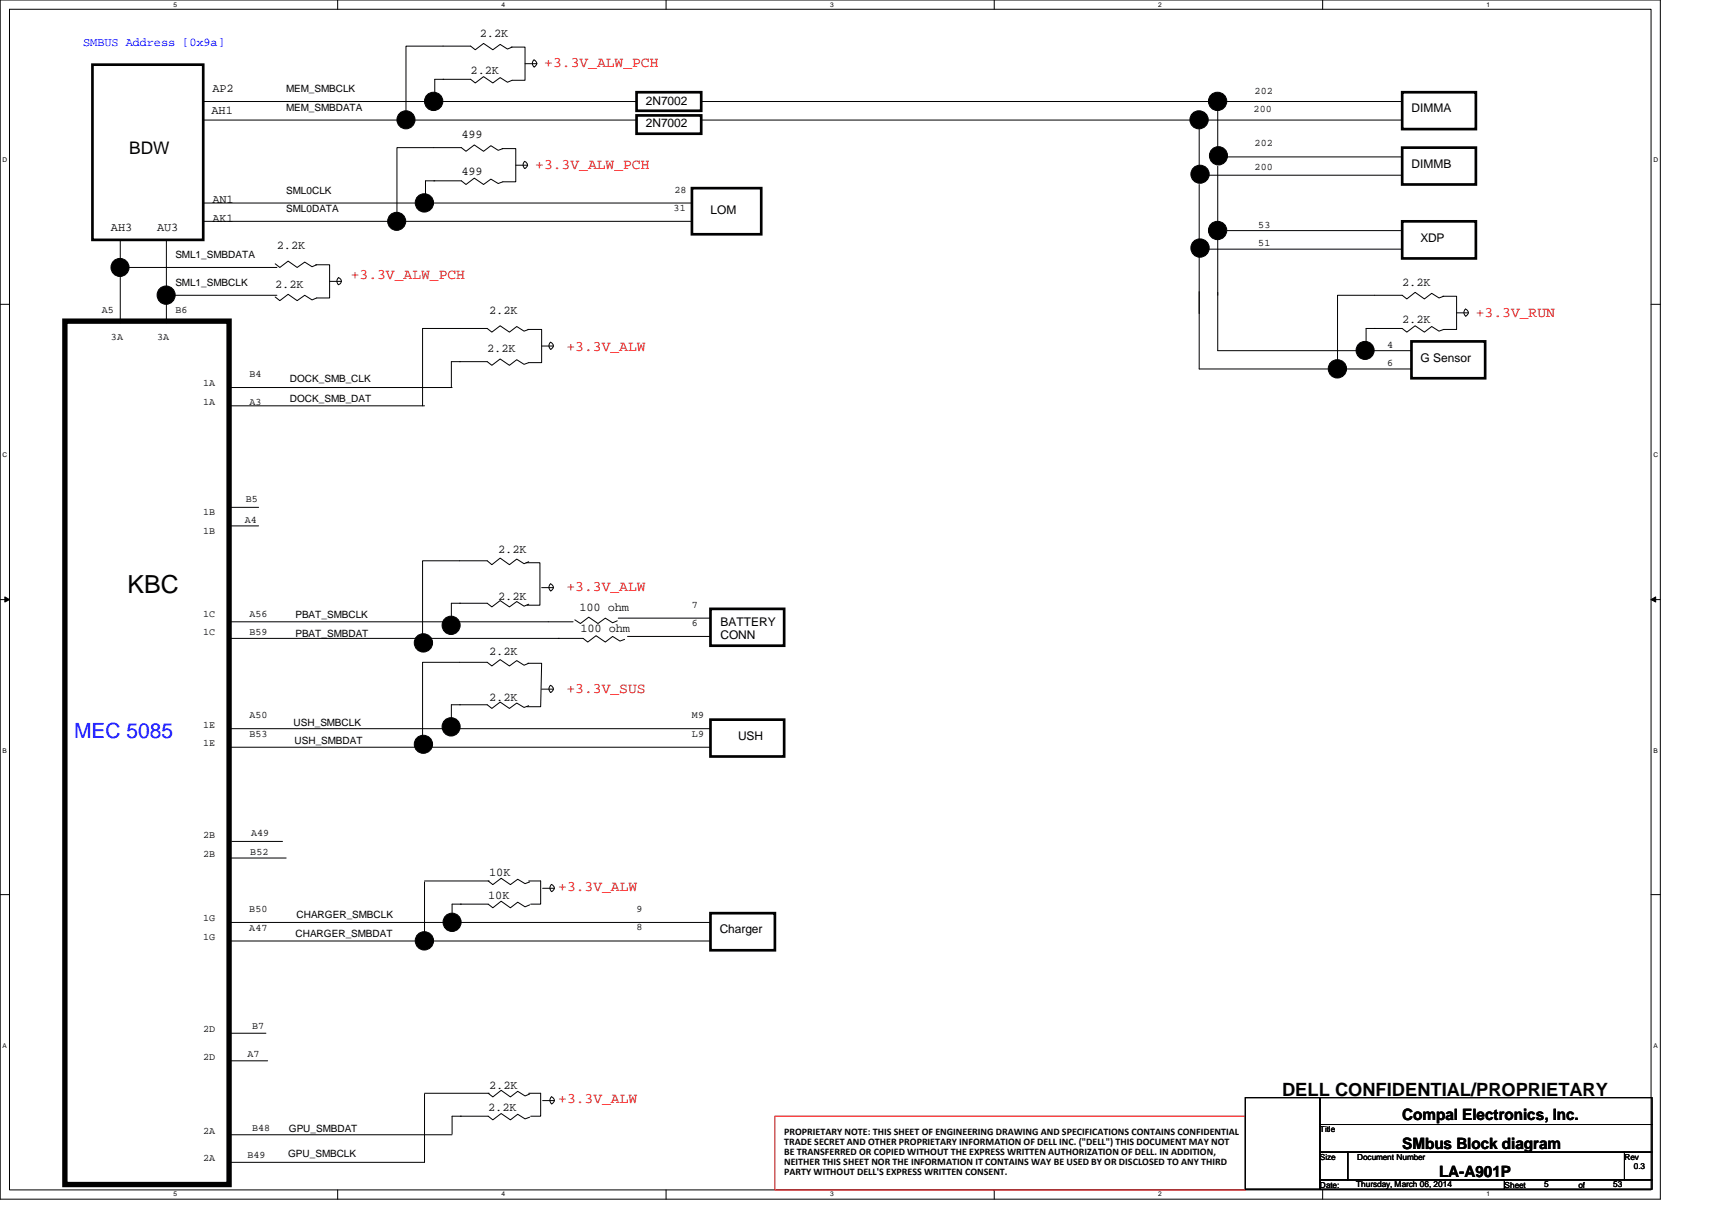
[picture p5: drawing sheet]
<svg xmlns="http://www.w3.org/2000/svg" width="297mm" height="210mm" viewBox="0 0 297 210" stroke-linecap="round" stroke-linejoin="round" font-family="sans-serif">
<path d="M0 0h288.1v208h-288.1zM1.6 1.6h284.9v204.8h-284.9z" fill="none" stroke="#000" stroke-width=".17"/>
<g fill="#fff">
<path d="M30.1 .2h.6v1.2h-.6z"/>
<path d="M30.1 206.6h.6v1.2h-.6z"/>
</g>
<path d="M58.6 0v1.6M58.6 206.4v1.6" fill="none" stroke="#000" stroke-width=".17"/>
<g fill="#fff">
<path d="M87 .2h.6v1.2h-.6z"/>
<path d="M87 206.6h.6v1.2h-.6z"/>
</g>
<path d="M115.6 0v1.6M115.6 206.4v1.6" fill="none" stroke="#000" stroke-width=".17"/>
<g fill="#fff">
<path d="M144 .2h.6v1.2h-.6z"/>
<path d="M144 206.6h.6v1.2h-.6z"/>
</g>
<path d="M172.5 0v1.6M172.5 206.4v1.6" fill="none" stroke="#000" stroke-width=".17"/>
<g fill="#fff">
<path d="M201 .2h.5v1.2h-.5z"/>
<path d="M201 206.6h.5v1.2h-.5z"/>
</g>
<path d="M229.5 0v1.6M229.5 206.4v1.6" fill="none" stroke="#000" stroke-width=".17"/>
<g fill="#fff">
<path d="M257.9 .2h.6v1.2h-.6z"/>
<path d="M257.9 206.6h.6v1.2h-.6z"/>
<path d="M.5 27.2h.7v1.2h-.7z"/>
<path d="M286.9 27.2h.8v1.2h-.8z"/>
<path d="M.5 78.4h.7v1.1h-.7z"/>
<path d="M286.9 78.4h.8v1.1h-.8z"/>
</g>
<path d="M0 52.8h1.6M286.5 52.8h1.6" fill="none" stroke="#000" stroke-width=".17"/>
<g fill="#fff">
<path d="M.5 129.6h.7v1.2h-.7z"/>
<path d="M286.9 129.6h.7v1.2h-.7z"/>
</g>
<path d="M0 104h1.6M.8 103.5l.8 .5-.8 .4zM286.5 104h1.6M286.5 104l.8-.5v.9z" fill="none" stroke="#000" stroke-width=".17"/>
<path d="M.8 103.5l.8 .5-.8 .4zM286.5 104l.8-.5v.9z" fill="#000"/>
<g fill="#fff">
<path d="M.5 180.8h.7v1.1h-.7z"/>
<path d="M286.9 180.8h.7v1.1h-.7z"/>
</g>
<g fill="none" stroke="#000" stroke-width=".17">
<path d="M35.3 17.6h75.1M77 13.8h-1.6v3M88.7 8.2h2.4v5.7h-2.2l-.9 .4-1.2-.8-1.3 .9-1.6-1.1-1.4 1.1-.8-.6h-4.8M88.9 8.2l-.9 .3-1.2-.8-1.3 .9-1.6-1.1-1.4 1.1-.8-.6h-11.3v12.8M91.1 11h2.1M92.7 10.4a.61 .61 0 0 1 .4 .6 .61 .61 0 0 1-.4 .6M92.7 10.4a.79 .79 0 0 0 0 1.2M92.7 11.7h.1M92.7 10.4h.1M121.7 17.6h121.6M211.3 17.4v10.3M35.3 35.2h84.8"/>
<path d="M35.3 38.4h84.8M35.3 20.8h75.1M75.4 31.4h-1.6v3M87.1 25.8h2.4v5.7h-2.3l-.8 .3-1.2-.7-1.3 .9-1.6-1.1-1.4 1.1-.9-.6h-4.7M87.2 25.8l-.8 .3-1.2-.8-1.3 .9-1.6-1.1-1.4 1.1-.9-.6h-11.1v12.8M89.5 28.7h2.1M91.1 28a.61 .61 0 0 1 .4 .6 .61 .61 0 0 1-.4 .6M91.1 28a.79 .79 0 0 0 0 1.3M91.1 29.3h.1M91.1 28h.1M121.7 20.8h121.6M208.1 20.8v10.3"/>
<path d="M208.1 30.4h35.2M208.1 32v22.4M211.3 27.2h32M211.3 28.8v22.4M20.9 46.4h27.1M20.9 41.6v14.4M28.9 51.2h19.1M28.9 41.6v14.4M47.7 45.8l.9 .6 1.4-1.1 1.6 1.1 1.3-.9 1.2 .8 .8-.4M54.8 45.9h2.4v5.8h-2.3l-.8 .3-1.2-.8-1.3 1-1.6-1.1-1.4 1.1-.9-.7M57.2 48.8h2.1M58.7 48.2a.6 .6 0 0 1 .5 .6 .6 .6 0 0 1-.5 .6"/>
<path d="M58.8 49.4h.1M58.8 48.2a.78 .78 0 0 0 0 1.2M58.8 48.2h.1M91.6 57.1h2.4v5.8h-2.3l-.8 .3-1.2-.8-1.3 1-1.6-1.1-1.5 1.1-.8-.7h-4.7M91.7 57.2l-.8 .2-1.2-.8-1.3 1-1.6-1.1-1.5 1.1-.8-.6h-11.2v13.4M95.5 59.4a.61 .61 0 0 1 .5 .6 .61 .61 0 0 1-.5 .6M95.5 59.4a.79 .79 0 0 0 .1 1.2M95.6 59.4h.1M208.1 50.6v13.4h36.8M209.7 43.2h33.6M211.3 50.7v10.1h33.6M212.9 40h30.4"/>
<path d="M238.6 57h-1.6v3M250.3 51.4h2.4v5.7l-2.2 .1-.8 .2-1.3-.8-1.3 1-1.6-1.1-1.4 1.1-.8-.6h-4.8M250.5 51.4l-.8 .3-1.3-.8-1.3 1-1.6-1.2-1.4 1.2-.8-.7h-11.2v12.8M252.7 54.3h2.1M254.3 53.6a.61 .61 0 0 1 .5 .6 .61 .61 0 0 1-.5 .6M254.3 53.6a.79 .79 0 0 0 0 1.3M254.3 54.9h.1M254.3 53.6h.1M40 67.2h38.4M40 70.4h33.7M79.9 62.7h-1.6v4.5M94 60h2.1"/>
<path d="M95.6 60.7h.1M40 91.2h4.9M40 88h4.9M91.3 97.6h2.4v7.4h-2.3M91.7 97.5l-.8 .3-1.2-.8-1.3 1-1.6-1.2-1.5 1.2-.8-.7h-11.2v12.8M39.9 107.9h59.5M40 110.7h57M79.8 104.6h4.7l.8 .7 1.5-1.1 1.6 1.1 1.3-.9 1.2 .8 .8-.4M79.9 104.6h-1.6v3.1M91.6 115.1h2.4l-.2 7.5h-2.4M91.7 115.1l-.8 .3-1.2-.8-1.3 .9-1.6-1.1-1.5 1.1-.8-.6h-11.2v12.8M94 101.9h2.1"/>
<path d="M94 119.5h2.1M95.5 102.5a.61 .61 0 0 0 .5-.6 .61 .61 0 0 0-.5-.6 .75 .75 0 0 0 .1 1.2M95.6 102.6h.1M95.6 101.3h.1M95.6 118.9h.1M96.9 110.7h4.3l.8 .7 1.4-1.1 1.6 1.1 1.3-1 1.3 .8 .8-.3M99.7 107.5l1 .7 1.4-1.1 1.7 1.1 1.2-1 1.3 .8 .8-.3M107.3 107.2h16M108.9 110.4h14.4M40 126.4h83.3M40 129.6h83.3M79.8 122.3h4.7l.8 .6 1.5-1.1 1.6 1.1 1.3-.9 1.2 .7 .8-.3"/>
<path d="M79.9 122.3h-1.6v3M95.5 120.1a.61 .61 0 0 0 .5-.6 .61 .61 0 0 0-.5-.6 .75 .75 0 0 0 .1 1.2M95.6 120.2h.1M0 155.2h1.6M40 148.8h9.7M40.2 146h8.8M73.7 152.8h11.2M73.7 153v10.2M79.9 156.8h4.8l.8 .7 1.4-1.2 1.7 1.2 1.2-1 1.3 .8 .8-.3M80 156.8h-1.6v3.1M84.7 152.8l.8 .7 1.4-1.1 1.7 1.1 1.2-1 1.3 .8 .8-.3M91.7 152.8h2.1v4h-1.7"/>
<path d="M94.1 154.1h2.1M95.7 153.5a.61 .61 0 0 1 .5 .6 .61 .61 0 0 1-.5 .5M95.7 153.4a.79 .79 0 0 0 .1 1.3M95.8 154.7h.1M95.8 153.5h.1M286.5 155.2h1.6M39.9 179.2h6.2M40 160h83.3M40 163.2h83.3M40 184h6.4M40 196.8h38.4M73.7 189.8v11.8h-33.7"/>
<path d="M73.7 189.7h11.2M79.9 193.6h4.8l.8 .7 1.4-1.1 1.7 1.1 1.2-1 1.3 .8 .8-.3M80 193.6h-1.6v3.1M84.7 189.7l.8 .6 1.4-1.2 1.7 1.2 1.2-1 1.3 .8 .8-.3M91.7 189.7h2.1v3.9h-1.7M94.1 190.9h2.1M95.7 190.3a.61 .61 0 0 1 .5 .6 .61 .61 0 0 1-.5 .6M95.7 190.2a.79 .79 0 0 0 .1 1.3M95.8 191.6h.1M95.8 190.3h.1M216.1 190.4h12.9v15.9h-12.9zM229 190.4h57.6v4.7h-57.6z"/>
<path d="M229 195.1h57.6v4.8h-57.6zM229 199.9h4.8v4.8h-4.8zM233.8 199.9h48.1v4.8h-48.1zM281.9 199.9h4.7v4.8h-4.7zM229 204.7h32v1.6h-32zM261 204.7h25.6v1.6h-25.6z"/>
<circle cx="75.2" cy="17.6" r="1.6"/>
<circle cx="211.3" cy="17.6" r="1.6"/>
<circle cx="68.8" cy="38.4" r="1.57"/>
<circle cx="70.4" cy="20.8" r="1.57"/>
<circle cx="73.6" cy="35.2" r="1.6"/>
<circle cx="208" cy="20.8" r="1.58"/>
<circle cx="208.2" cy="30.2" r="1.58"/>
<circle cx="211.3" cy="40" r="1.6"/>
<circle cx="211.4" cy="27" r="1.58"/>
<circle cx="20.8" cy="46.4" r="1.57"/>
<circle cx="28.8" cy="51.2" r="1.58"/>
<circle cx="208.2" cy="43" r="1.6"/>
<circle cx="232" cy="64" r="1.6"/>
<circle cx="236.8" cy="60.8" r="1.57"/>
<circle cx="73.5" cy="111.5" r="1.6"/>
<circle cx="78.3" cy="108.5" r="1.58"/>
<circle cx="73.5" cy="129.1" r="1.58"/>
<circle cx="78.3" cy="126.1" r="1.58"/>
<circle cx="78.4" cy="160" r="1.58"/>
<circle cx="73.6" cy="163.2" r="1.6"/>
</g>
<g fill="#000">
<circle cx="75.2" cy="17.6" r="1.6"/>
<circle cx="211.3" cy="17.6" r="1.6"/>
<circle cx="68.8" cy="38.4" r="1.57"/>
<circle cx="70.4" cy="20.8" r="1.57"/>
<circle cx="73.6" cy="35.2" r="1.6"/>
<circle cx="208" cy="20.8" r="1.58"/>
<circle cx="208.2" cy="30.2" r="1.58"/>
<circle cx="211.3" cy="40" r="1.6"/>
<circle cx="211.4" cy="27" r="1.58"/>
<circle cx="20.8" cy="46.4" r="1.57"/>
<circle cx="28.8" cy="51.2" r="1.58"/>
<circle cx="208.2" cy="43" r="1.6"/>
<circle cx="232" cy="64" r="1.6"/>
<circle cx="236.8" cy="60.8" r="1.57"/>
<circle cx="73.5" cy="111.5" r="1.6"/>
<circle cx="78.3" cy="108.5" r="1.58"/>
<circle cx="73.5" cy="129.1" r="1.58"/>
<circle cx="78.3" cy="126.1" r="1.58"/>
<circle cx="78.4" cy="160" r="1.58"/>
<circle cx="73.6" cy="163.2" r="1.6"/>
</g>
<path d="M16 11.2h19.3v30.4h-19.3zM110.4 16h11.3v3.2h-11.3zM243.3 16h12.8v6.4h-12.8zM110.4 20h11.3v3.2h-11.3zM120.1 32.6h12v8h-12zM243.3 38.4h12.8v6.4h-12.8zM243.3 25.6h12.8v6.4h-12.8zM244.9 59.2h12.8v6.4h-12.8zM123.3 105.6h12.8v6.4h-12.8zM123.3 124.8h12.8v6.4h-12.8zM123.3 158.4h11.1v6.4h-11.1z" fill="none" stroke="#000" stroke-width=".47"/>
<path d="M11.3 55.7h28.4v149.8h-28.4z" fill="none" stroke="#000" stroke-width=".93"/>
<path d="M134.4 193.6h81.7v12.8h-81.7z" fill="none" stroke="#f00" stroke-width=".17"/>
<text font-size="4.3" x="22.1" y="102.8">KBC</text>
<text font-size="3.6" fill="#00f" x="12.9" y="128.1">MEC 5085</text>
<text font-size="3.2" x="222.5" y="190.2">DELL CONFIDENTIAL/PROPRIETARY</text>
<text font-size="3" x="22.4" y="26.7">BDW</text>
<g font-size="2.7">
<text x="243.3" y="194.3">Compal Electronics, Inc.</text>
<text x="243.3" y="199.4">SMbus Block diagram</text>
<text x="249.7" y="204.2">LA-A901P</text>
</g>
<g font-size="2.5" fill="#f00">
<text x="94.4" y="11.7">+3.3V_ALW_PCH</text>
<text x="92.9" y="29.3">+3.3V_ALW_PCH</text>
<text x="60.9" y="48.5">+3.3V_ALW_PCH</text>
<text x="256.1" y="54.9">+3.3V_RUN</text>
<text x="98.3" y="61">+3.3V_ALW</text>
<text x="98.3" y="102.6">+3.3V_ALW</text>
<text x="98.3" y="120.2">+3.3V_SUS</text>
<text x="96.9" y="154.6">+3.3V_ALW</text>
<text x="96.9" y="191.4">+3.3V_ALW</text>
</g>
<text font-size="2.1" fill="#00f" x="14.4" y="8">SMBUS Address [0x9a]</text>
<g font-size="2.1">
<text x="83.3" y="6.4">2.2K</text>
<text x="36.9" y="16">AP2</text>
<text x="81.7" y="12.8">2.2K</text>
<text x="36.7" y="19.9">AH1</text>
<text x="112.1" y="18.2">2N7002</text>
<text x="112.1" y="22.1">2N7002</text>
<text x="244.9" y="19.5">DIMMA</text>
<text x="80" y="24">499</text>
<text x="244.9" y="29.1">DIMMB</text>
<text x="36.9" y="35.2">AN1</text>
<text x="80" y="30.4">499</text>
<text x="19.3" y="40">AH3</text>
<text x="27.3" y="40">AU3</text>
<text x="36.9" y="38.4">AK1</text>
<text x="123.3" y="37.1">LOM</text>
<text x="246.5" y="41.9">XDP</text>
<text x="48" y="43.2">2.2K</text>
<text x="47.7" y="50">2.2K</text>
<text x="243.3" y="49.6">2.2K</text>
<text x="84.9" y="54.4">2.2K</text>
<text x="243.3" y="56">2.2K</text>
<text x="84.5" y="61.1">2.2K</text>
<text x="246.5" y="62.7">G Sensor</text>
<text x="86.4" y="96">2.2K</text>
<text x="86.4" y="104">2.2K</text>
<text x="100.5" y="106">100 ohm</text>
<text x="84.9" y="113.6">2.2K</text>
<text x="100.7" y="109.6">100 ohm</text>
<text x="125" y="108.6">BATTERY</text>
<text x="125" y="110.8">CONN</text>
<text x="84.9" y="121.6">2.2K</text>
<text x="128.1" y="128.3">USH</text>
<text x="84.7" y="155.9">10K</text>
<text x="84.9" y="152">10K</text>
<text x="124.9" y="161.9">Charger</text>
<text x="84.9" y="188.8">2.2K</text>
<text x="84.7" y="192.7">2.2K</text>
</g>
<g font-size="1.7">
<text x="49.7" y="16">MEM_SMBCLK</text>
<text x="217.7" y="16.3">202</text>
<text x="49.7" y="19.2">MEM_SMBDATA</text>
<text x="217.5" y="19.5">200</text>
<text x="217.7" y="29.5">200</text>
<text x="217.7" y="25.4">202</text>
<text x="49.7" y="33.6">SML0CLK</text>
<text x="117" y="33.4">28</text>
<text x="49.7" y="36.8">SML0DATA</text>
<text x="116.9" y="36.6">31</text>
<text x="218.3" y="39.5">53</text>
<text x="30.4" y="44.8">SML1_SMBDATA</text>
<text x="218.3" y="42.7">51</text>
<text x="30.4" y="49.6">SML1_SMBCLK</text>
<text x="17.6" y="54.2">A5</text>
<text x="19.3" y="59">3A</text>
<text x="27.3" y="59">3A</text>
<text x="30.4" y="54.2">B6</text>
<text x="43.3" y="65.4">B4</text>
<text x="240.7" y="60.3">4</text>
<text x="240.7" y="63.5">6</text>
<text x="35.3" y="67">1A</text>
<text x="35.3" y="70.2">1A</text>
<text x="43.3" y="70.2">A3</text>
<text x="50.3" y="66.3">DOCK_SMB_CLK</text>
<text x="50.3" y="69.8">DOCK_SMB_DAT</text>
<text x="35.3" y="89.4">1B</text>
<text x="42.6" y="87">B5</text>
<text x="35.3" y="92.6">1B</text>
<text x="42.5" y="90.7">A4</text>
<text x="35.3" y="107">1C</text>
<text x="43.3" y="107">A56</text>
<text x="51.3" y="107.2">PBAT_SMBCLK</text>
<text x="120.1" y="105.4">7</text>
<text x="35.3" y="110.2">1C</text>
<text x="43.3" y="110.2">B59</text>
<text x="51.3" y="110.4">PBAT_SMBDAT</text>
<text x="120.1" y="108.6">6</text>
<text x="43.3" y="124.6">A50</text>
<text x="50.9" y="125.9">USH_SMBCLK</text>
<text x="120.1" y="124.6">M9</text>
<text x="35.3" y="126.2">1E</text>
<text x="35.3" y="129.4">1E</text>
<text x="43.3" y="127.8">B53</text>
<text x="51.1" y="129">USH_SMBDAT</text>
<text x="120.1" y="127.8">L9</text>
<text x="35.3" y="145.4">2B</text>
<text x="35.3" y="148.6">2B</text>
<text x="43.4" y="148.3">B52</text>
<text x="43.6" y="145">A49</text>
<text x="35.3" y="159.8">1G</text>
<text x="43.3" y="158.2">B50</text>
<text x="43.3" y="161.4">A47</text>
<text x="51.4" y="159.3">CHARGER_SMBCLK</text>
<text x="110.4" y="158.2">9</text>
<text x="110.4" y="161.4">8</text>
<text x="35.3" y="163">1G</text>
<text x="51.3" y="162.6">CHARGER_SMBDAT</text>
<text x="35.3" y="179">2D</text>
<text x="43.7" y="178.6">B7</text>
<text x="35.3" y="183.8">2D</text>
<text x="42.9" y="183.3">A7</text>
<text x="35.3" y="196.6">2A</text>
<text x="43.7" y="196.1">B48</text>
<text x="50.1" y="196.3">GPU_SMBDAT</text>
<text x="136.1" y="196.9">PROPRIETARY NOTE: THIS SHEET OF ENGINEERING DRAWING AND SPECIFICATIONS CONTAINS CONFIDENTIAL</text>
<text x="35.3" y="201.4">2A</text>
<text x="42.9" y="201">B49</text>
<text x="50" y="200.7">GPU_SMBCLK</text>
<text x="136.1" y="198.6">TRADE SECRET AND OTHER PROPRIETARY INFORMATION OF DELL INC. (&quot;DELL&quot;) THIS DOCUMENT MAY NOT</text>
<text x="136.1" y="200.4">BE TRANSFERRED OR COPIED WITHOUT THE EXPRESS WRITTEN AUTHORIZATION OF DELL. IN ADDITION,</text>
<text x="136.1" y="202.1">NEITHER THIS SHEET NOR THE INFORMATION IT CONTAINS WAY BE USED BY OR DISCLOSED TO ANY THIRD</text>
<text x="136.1" y="203.8">PARTY WITHOUT DELL'S EXPRESS WRITTEN CONSENT.</text>
</g>
<g font-size="1.4">
<text x="229" y="196.4">Title</text>
<text x="229" y="201.2">Size</text>
<text x="235.5" y="201.2">Document Number</text>
<text x="281.9" y="201.2">Rev</text>
<text x="283.5" y="202.8">0.3</text>
<text x="229" y="206">Date:</text>
<text x="235.3" y="205.9">Thursday, March 06, 2014</text>
<text x="261" y="206">Sheet</text>
<text x="267.9" y="205.9">5</text>
<text x="273.9" y="206">of</text>
<text x="279.9" y="205.9">53</text>
</g>
<g font-size="1.1">
<text x="30.1" y="1.1">5</text>
<text x="87" y="1.1">4</text>
<text x="144" y="1.1">3</text>
<text x="201" y="1.1">2</text>
<text x="257.9" y="1.1">1</text>
<text x=".5" y="28.2">D</text>
<text x="286.9" y="28.2">D</text>
<text x=".5" y="79.3">C</text>
<text x="286.9" y="79.3">C</text>
<text x=".5" y="130.6">B</text>
<text x="286.9" y="130.6">B</text>
<text x=".5" y="181.7">A</text>
<text x="286.9" y="181.7">A</text>
<text x="30.1" y="207.6">5</text>
<text x="87" y="207.6">4</text>
<text x="144" y="207.6">3</text>
<text x="201" y="207.6">2</text>
<text x="257.9" y="207.6">1</text>
</g>
</svg>
